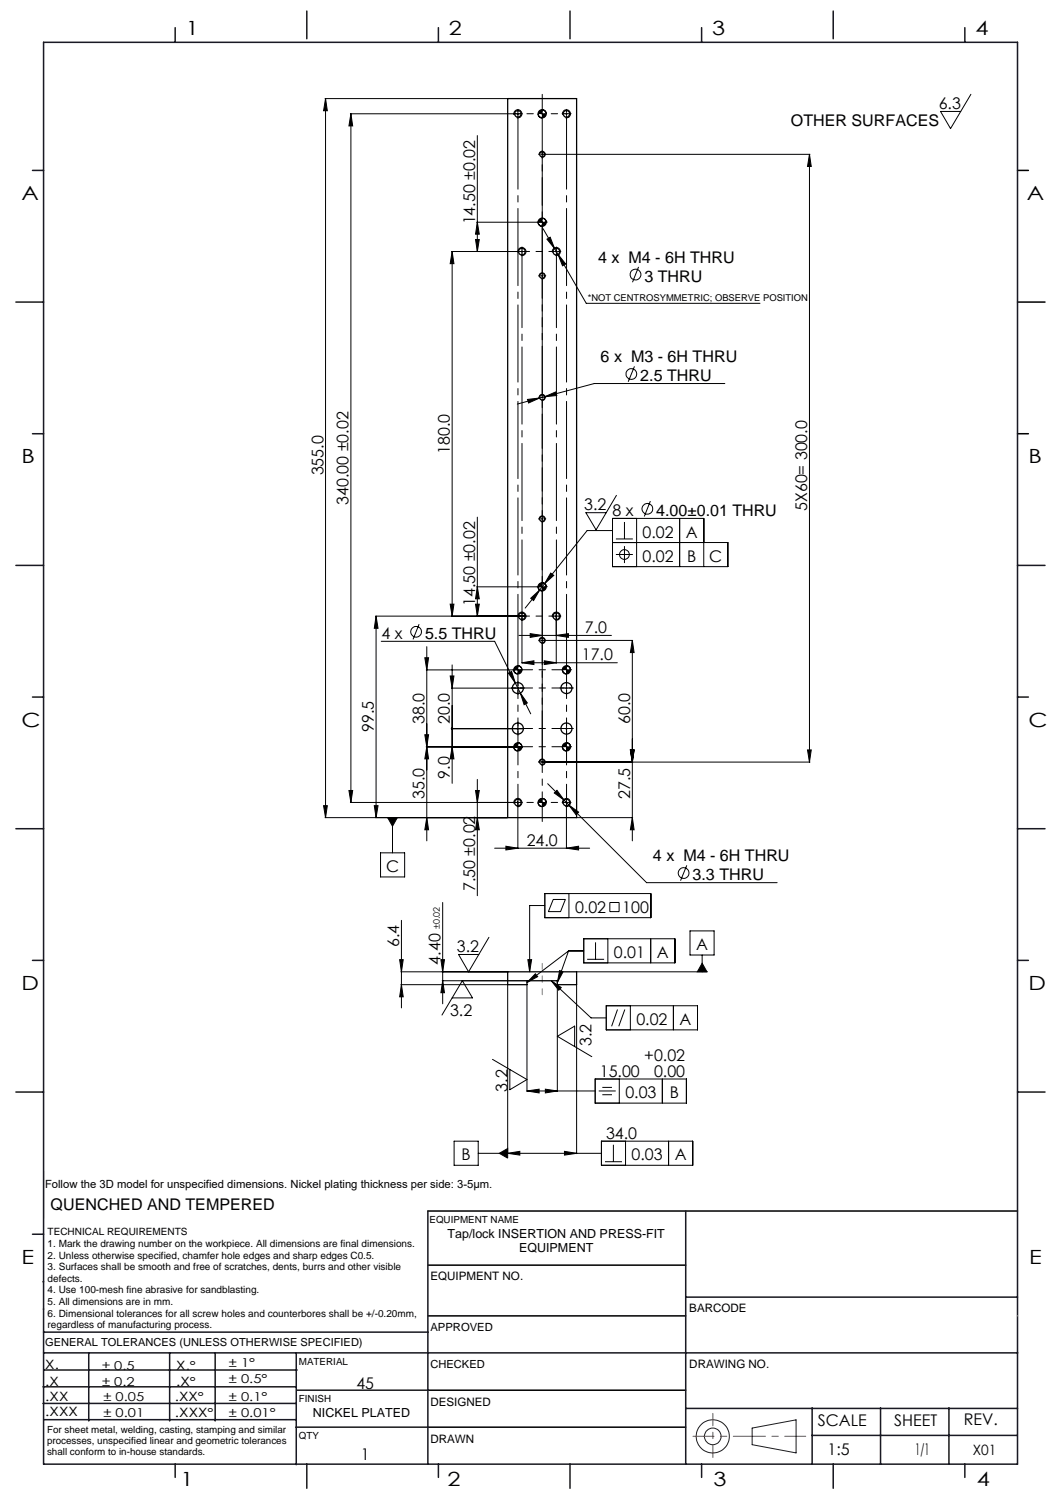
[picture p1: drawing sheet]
<svg xmlns="http://www.w3.org/2000/svg" width="210mm" height="297mm" viewBox="0 0 210 297" stroke-linecap="round" stroke-linejoin="round" font-family="sans-serif">
<g fill="none" stroke="#000" stroke-width=".2">
<path d="M64.2 19.5h36M64.3 19.5l.4 2.4h-.8zM64.3 19.5v142M191.8 18.6l-4 6.8-2-3.4h4M69.2 22.5h33.9M69.3 22.5l.4 2.4h-.8zM69.3 22.5v136M94.3 26.8v22.9M101.5 22.7a.8 .8 0 0 1 .7-1 .8 .8 0 0 1 .9 .8 .8 .8 0 0 1-1 .7M102.3 22.3v.4M106.3 22.5a.84 .84 0 0 0 .8 .8M106.5 30.6a.59 .59 0 0 1 .6-.7 .59 .59 0 0 1 .6 .6 .59 .59 0 0 1-.7 .5"/>
<path d="M107.1 21.7a.78 .78 0 0 1 .8 .8M107.2 30.5h52.8M111.1 22.7a.8 .8 0 0 1 .7-1 .8 .8 0 0 1 .9 .8 .8 .8 0 0 1-1 .7M111.7 22.5h.4M111.9 22.3v.4M159.9 30.5l.4 2.4h-.8zM159.9 30.5v120M89.2 49.7h14.7M89.3 49.7l.4 2.4h-.8zM89.3 49.7v72M93.9 47.3h.8l-.4 2.4zM94.2 43.9h12.8"/>
<path d="M94.3 43.9l.4 2.3h-.8zM102.3 49.9a.79 .79 0 0 1 .7-1 .79 .79 0 0 1 .9 .8 .79 .79 0 0 1-1 .7M103.1 49.5v.4M106.3 43.9a.91 .91 0 0 0 .8 .8M106.5 54.6a.6 .6 0 0 1 .6-.7 .6 .6 0 0 1 .6 .6 .6 .6 0 0 1-.7 .6M107.1 43.1a.84 .84 0 0 1 .8 .8M107.3 45.2l2.3 3.9M108.1 47.2l.6-.4 .9 2.3zM109.1 49.9a.79 .79 0 0 1 .7-1 .79 .79 0 0 1 .9 .8 .79 .79 0 0 1-1 .7M109.6 49.1l.6 1.1M109.7 49.7h.4M109.9 49.5v.4"/>
<path d="M110.2 50.2l1.6 1.9-.7 .4zM110.2 50.2l5.6 9.7h34.3M126.2 52.7l-1.2 3M104.2 78.9l2.4-.3-2.2 1zM106.5 78.6a.59 .59 0 0 1 .6-.7 .59 .59 0 0 1 .6 .6 .59 .59 0 0 1-.7 .6M106.6 78.6l-4.4 1.2M107.6 78.3l2.2-.9 .2 .7zM107.6 78.3l-1 .3M125.3 72.4l-1.2 3M143.2 75.7h-25.8l-9.8 2.6M121.8 97.8l-4 6.8-2.1-3.4h4.1M128.5 99l-1.2 3"/>
<path d="M88.9 119.3h.8l-.4 2.4zM93.9 119.3h.8l-.4 2.4zM94.2 115.9h12.8M94.3 115.9l.4 2.3h-.8zM94.3 102.1v19.6M104.8 118.1l1.8-1.6-1.2 2.1zM106.3 115.9a.91 .91 0 0 0 .8 .8M106.5 102.6a.59 .59 0 0 1 .6-.7 .59 .59 0 0 1 .6 .6 .59 .59 0 0 1-.7 .5M106.6 116.5l-2.8 3.6M107.1 115.1a.78 .78 0 0 1 .8 .8M107.6 115.2l-1 1.3M108.8 113.2l.6 .4-1.8 1.6z"/>
<path d="M121 107.1h22.8v4.8h-22.8v-9.5h18v9.5M121 104.8h-5l-8.4 10.4M121.7 106.4h3.3M121.7 109.5h3.3M123.4 107.8v3.4M123.4 103.1v3.3M125.8 102.4v9.5M134.3 102.4v9.5M74.2 121.7h29.7M74.3 121.7l.4 2.4h-.8zM74.3 121.7v39.8M75.3 126.6h22.4l4.1 8.3"/>
<path d="M82.8 123.3l-1.2 3M83.9 129.9h.8l-.4 2.4zM84.2 132.3h19M84.3 127.7v38.3M88.9 133.5h.8l-.4 2.4zM89.2 135.9h14.3M89.3 131.3v23.4M100.4 132.9l.7-.3 .7 2.3zM101.5 132.3a.85 .85 0 0 0 .8 .8M101.8 134.9l3 6.1M102.3 131.5a.78 .78 0 0 1 .8 .8M102.3 135.7v.4"/>
<path d="M102.3 121.9a.79 .79 0 0 1 .7-1 .79 .79 0 0 1 .9 .8 .79 .79 0 0 1-1 .7M102.5 125.5h18.3M102.8 136.9l1.4 1.9-.7 .4zM103.1 130.9l2.4-.4v.7zM103.1 120.9v10M103.1 130.9h18.9M104.7 125.1l2.4 .4-2.4 .4zM106.5 126.6a.6 .6 0 0 1 .6-.7 .6 .6 0 0 1 .6 .6 .6 .6 0 0 1-.7 .6M106.9 126.5h18.1M107.1 126.3v.4M107.5 130.5l2.4 .4-2.4 .3zM109.1 121.9a.79 .79 0 0 1 .7-1 .79 .79 0 0 1 .9 .8 .79 .79 0 0 1-1 .7"/>
<path d="M109.7 121.7h.4M109.9 120.9v10M109.9 125.5l2.4-.4v.8zM111.1 132.3a.85 .85 0 0 0 .8 .8M111.7 135.9h.4M111.9 131.5a.78 .78 0 0 1 .8 .8M111.9 135.7v.4M124.9 126.5l.4 2.4h-.8zM124.9 126.5v39.5M63.9 159.1h.8l-.4 2.4zM68.9 156.1h.8l-.4 2.4zM69.2 158.5h33.9"/>
<path d="M73.9 159.1h.8l-.4 2.4zM83.9 145.1h.8l-.4 2.4zM84.2 147.5h19M84.3 147.5l.4 2.4h-.8zM89.2 143.9h14.3M89.3 147.5l.4 2.4h-.8zM93.9 156.1h.8l-.4 2.4zM94.3 153.9v23M101.5 147.5a.85 .85 0 0 0 .8 .8M101.5 158.7a.8 .8 0 0 1 .7-1 .8 .8 0 0 1 .9 .8 .8 .8 0 0 1-1 .7M102.3 146.7a.78 .78 0 0 1 .8 .8M102.3 143.7v.4"/>
<path d="M102.3 158.3v9.3M106.3 158.5a.84 .84 0 0 0 .8 .8M106.5 150.6a.59 .59 0 0 1 .6-.7 .59 .59 0 0 1 .6 .6 .59 .59 0 0 1-.7 .6M107.1 157.7a.78 .78 0 0 1 .8 .8M107.2 150.5h52.8M108.2 154.8l3.2 3.2M109.5 156.6l.5-.5 1.4 1.9zM111.1 147.5a.85 .85 0 0 0 .8 .8M111.1 158.7a.8 .8 0 0 1 .7-1 .8 .8 0 0 1 .9 .8 .8 .8 0 0 1-1 .7M111.4 158l1 1M111.7 158.5h.4M111.7 143.9h.4"/>
<path d="M111.9 146.7a.78 .78 0 0 1 .8 .8M111.9 143.7v.4M111.9 158.3v9.3M112.4 159l1.9 1.4-.5 .5zM112.4 159l15.3 15.3h25.8M124.5 148.1h.8l-.4 2.4zM159.5 148.1h.8l-.4 2.4zM64.2 161.5h36.1M75.2 168.4h4.7v4.8h-4.7zM76.6 161.5h1.9l-1 1.7zM77.5 161.5v6.9M84.3 161.5l.4 2.4h-.8z"/>
<path d="M87.5 178.2v20M94.3 161.5l.4 2.4h-.8zM97.7 167.5h18.8M99.9 167.1l2.4 .4-2.4 .3zM107.6 176.5h21v4.7h-21zM107.6 178.8h-3v13.1M109.3 177.6h2.4l-1 2.4h-2.4zM111.9 167.5l2.4-.4v.7zM112.4 176.5v4.7M114 161.5h11M120.5 178.2h1.8v1.8h-1.8zM124.9 161.5l.4 2.4h-.8z"/>
<path d="M135.7 170.9l-1.3 3M79 189.5h.7l-.4 2.4zM79.2 191.9h21M79.2 194.4h21M79.3 181.7v17.3M79.3 194.4l.4 2.4h-.7zM87.1 189.5h.7l-.3 2.4zM87.3 193.7h16.7M87.5 193.7l.3 2.3h-.7zM89.3 197.1h4l-2-3.4-4 6.7M96.6 185.1l-4 6.8-2-3.4h4M100.3 194.6v33.2"/>
<path d="M104.1 194.6v20.9M104.3 189.5h.7l-.4 2.4zM105.8 192.3l.4 .6-2.1 1.1zM108.9 193.7l7.9 7.3h3M108.9 193.7l2 1.3-.5 .5zM110.1 194.6v20.9M110.6 191.7l.6 .2-1.1 2.1zM112.3 187.8h3M112.3 187.8l-8.2 6.2M112.3 187.8l-2.2 6.2M113.9 191.9h25.9M113.9 194.6v33.2"/>
<path d="M115.3 185.4h18v4.7h-18zM116 189.4h3.3M117.7 186.1v3.3M119.8 198.6h18v4.8h-18zM120.1 185.4v4.7M122 199.4l-1.2 3.3M123.4 199.4l-1.2 3.3M124.5 198.6v4.8M128.6 185.4v4.7M133 198.6v4.8M136.3 183.8h4.8v4.8h-4.8zM138.7 188.6v3.3"/>
<path d="M138.7 190.2l1 1.7h-1.9zM97.3 209.2l6.8 4-3.4 2v-4M104.1 215.4l2.4-.3v.7zM104.1 215.4h13.5M107.7 215.1l2.4 .3-2.4 .4zM113.5 206.7v-4.1l-3.4 2 6.8 4.1M117.6 213.1h18v4.7h-18zM118.3 215.4h3.3M119 214.7h1.9M119 216.2h1.9M122.3 213.1v4.7M130.8 213.1v4.7"/>
<path d="M89.7 225.4h4.8v4.7h-4.8zM94.5 227.7h24.3M98.6 227.7l1.7-.9v1.9zM100.3 227.7l2.4-.3v.7zM111.5 227.4l2.4 .3-2.4 .4zM118.8 225.4h18v4.7h-18zM119.5 229.4h3.4M121.2 226.1v3.3M123.6 225.4v4.7M132.1 225.4v4.7"/>
<circle cx="125.6" cy="54.2" r="1.06"/>
<circle cx="124.7" cy="73.9" r="1.07"/>
<circle cx="123.4" cy="109.5" r=".96"/>
<circle cx="127.9" cy="100.5" r="1.06"/>
<circle cx="82.2" cy="124.8" r="1.06"/>
<circle cx="135" cy="172.4" r="1.06"/>
</g>
<g fill="none" stroke="#191924" stroke-width=".2">
<path d="M8.6 231.2v9.4M148.6 282l8.7-1.6v6.5l-8.7-1.6z"/>
<circle cx="140.8" cy="283.7" r="3.3"/>
<circle cx="140.8" cy="283.7" r="1.64"/>
</g>
<g fill="none" stroke="#000" stroke-width=".2" stroke-dasharray="15.2 1.3 1.3 1.3">
<path d="M101.9 22.5h-.4M102.3 22.9v.4M102.3 22.1v-.5M102.3 22.5h-.2M102.3 22.5v.2M102.3 22.5h.2M102.3 22.5v-.2M102.7 22.5h.5M106.7 30.5h-.3M107.1 30.5h-.2M107.1 30.5v.2M107.1 30.5h.2"/>
<path d="M107.1 30.5v-.2M107.1 30.1v-.3M107.1 22.5h-.2M107.1 22.5v.2M107.1 22.5h.2M107.1 22.5v-.2M107.1 22.1v-3.5M107.5 30.5h.3M111.5 22.5h-.4M111.9 22.9v.4M111.9 22.1v-.5M111.9 22.5h-.2"/>
<path d="M111.9 22.5v.2M111.9 22.5h.2M111.9 22.5v-.2M112.3 22.5h.5M102.7 49.7h-.4M103.1 50.1v.4M103.1 49.3v-.5M103.1 49.7h-.2M103.1 49.7v.2M103.1 49.7h.2M103.1 49.7v-.2M103.5 49.7h.5"/>
<path d="M106.7 54.5h-.3M106.7 43.9h-.6M107.1 54.5h-.2M107.1 54.5v.2M107.1 54.5h.2M107.1 54.5v-.2M107.1 43.9h-.2M107.1 43.9v.2M107.1 43.9h.2M107.1 43.9v-.2M107.5 54.5h.3M107.5 43.9h.6"/>
<path d="M109.5 49.7h-.4M109.9 50.1v.4M109.9 49.3v-.5M109.9 49.7h-.2M109.9 49.7v.2M109.9 49.7h.2M109.9 49.7v-.2M110.3 49.7h.5M106.7 78.5h-.3M107.1 78.5h-.2M107.1 78.5v.2M107.1 78.5h.2"/>
<path d="M107.1 78.5v-.2M107.5 78.5h.3M106.7 102.5h-.3M106.7 115.9h-.6M107.1 102.5h-.2M107.1 102.5v.2M107.1 102.5h.2M107.1 102.5v-.2M107.1 115.9h-.2M107.1 115.9v.2M107.1 115.9h.2M107.1 115.9v-.2"/>
<path d="M107.5 102.5h.3M107.5 115.9h.6M101.9 135.9h-.9M101.9 132.3h-.6M102.3 136.3v.9M102.3 135.5v-.9M102.3 132.3h-.2M102.3 132.3v.2M102.3 132.3h.2M102.3 132.3v-.2M102.3 135.9h-.2M102.3 135.9v.2"/>
<path d="M102.3 135.9h.2M102.3 135.9v-.2M102.3 135.5v-2.8M102.7 135.9h.9M102.7 121.7h-.4M103.1 122.1v.4M103.1 121.3v-.5M103.1 121.7h-.2M103.1 121.7v.2M103.1 121.7h.2M103.1 121.7v-.2M103.5 121.7h.5"/>
<path d="M106.7 126.5h-.3M107.5 126.5h.3M109.5 121.7h-.4M109.9 122.1v.4M109.9 121.3v-.5M109.9 121.7h-.2M109.9 121.7v.2M109.9 121.7h.2M109.9 121.7v-.2M110.3 121.7h.5M111.5 135.9h-.9M111.9 136.3v.9"/>
<path d="M111.9 135.5v-.9M111.9 132.3h-.2M111.9 132.3v.2M111.9 132.3h.2M111.9 132.3v-.2M111.9 135.9h-.2M111.9 135.9v.2M111.9 135.9h.2M111.9 135.9v-.2M111.9 135.5v-2.8M112.3 135.9h.9M112.3 132.3h.6"/>
<path d="M101.9 158.5h-.4M101.9 143.9h-.9M101.9 147.5h-.6M102.3 158.9v.4M102.3 158.1v-.5M102.3 144.3v.9M102.3 143.5v-.9M102.3 143.9h-.2M102.3 143.9v.2M102.3 143.9h.2M102.3 143.9v-.2M102.3 147.5h-.2"/>
<path d="M102.3 147.5v.2M102.3 147.5h.2M102.3 147.5v-.2M102.3 147.1v-2.8M102.7 158.5h.5M102.7 143.9h.9M106.7 150.5h-.3M107.1 150.5h-.2M107.1 150.5v.2M107.1 150.5h.2M107.1 150.5v-.2M107.1 150.9v.3"/>
<path d="M107.1 158.5h-.2M107.1 158.5v.2M107.1 158.5h.2M107.1 158.5v-.2M107.1 158.9v3.3M107.5 150.5h.3M111.5 158.5h-.4M111.5 143.9h-.9M111.9 158.9v.4M111.9 158.1v-.5M111.9 144.3v.9M111.9 143.5v-.9"/>
<path d="M111.9 158.5h-.2M111.9 158.5v.2M111.9 158.5h.2M111.9 158.5v-.2M111.9 143.9h-.2M111.9 143.9v.2M111.9 143.9h.2M111.9 143.9v-.2M111.9 147.5h-.2M111.9 147.5v.2M111.9 147.5h.2M111.9 147.5v-.2"/>
<path d="M111.9 147.1v-2.8M112.3 158.5h.5M112.3 143.9h.9M112.3 147.5h.6"/>
</g>
<path d="M107.1 54.1v-23.2M107.1 78.1v-23.2M107.1 102.1v-23.2M107.1 126.1v-23.2M107.1 150.1v-23.2" fill="none" stroke="#000" stroke-width=".2" stroke-dasharray="15.2 1.3 1.3 1.3" stroke-dashoffset="5.5"/>
<path d="M106.7 22.5h-4M111.5 22.5h-4M106.7 158.5h-4M111.5 158.5h-4" fill="none" stroke="#000" stroke-width=".2" stroke-dasharray="15.2 1.3 1.3 1.3" stroke-dashoffset="15.1"/>
<path d="M102.3 143.5v-7.2M107.1 158.1v-7.2M111.9 143.5v-7.2" fill="none" stroke="#000" stroke-width=".2" stroke-dasharray="15.2 1.3 1.3 1.3" stroke-dashoffset="13.5"/>
<path d="M107.1 150.1v-33.8" fill="none" stroke="#000" stroke-width=".2" stroke-dasharray="15.2 1.3 1.3 1.3" stroke-dashoffset=".2"/>
<path d="M107.1 115.5v-71.2M103.1 121.3v-71.2M109.9 121.3v-71.2" fill="none" stroke="#000" stroke-width=".2" stroke-dasharray="15.2 1.3 1.3 1.3" stroke-dashoffset=".6"/>
<path d="M107.1 43.5v-20.6" fill="none" stroke="#000" stroke-width=".2" stroke-dasharray="15.2 1.3 1.3 1.3" stroke-dashoffset="6.8"/>
<path d="M109.5 49.7h-6M109.5 121.7h-6" fill="none" stroke="#000" stroke-width=".2" stroke-dasharray="15.2 1.3 1.3 1.3" stroke-dashoffset="14.1"/>
<path d="M102.3 131.9v-109M111.9 131.9v-109" fill="none" stroke="#000" stroke-width=".2" stroke-dasharray="15.2 1.3 1.3 1.3" stroke-dashoffset=".7"/>
<path d="M111.5 132.3h-8.8M111.5 135.9h-8.8M111.5 143.9h-8.8M111.5 147.5h-8.8" fill="none" stroke="#000" stroke-width=".2" stroke-dasharray="15.2 1.3 1.3 1.3" stroke-dashoffset="12.7"/>
<path d="M102.3 158.1v-10.2M111.9 158.1v-10.2" fill="none" stroke="#000" stroke-width=".2" stroke-dasharray="15.2 1.3 1.3 1.3" stroke-dashoffset="12"/>
<path d="M107.1 190.2v6.2" fill="none" stroke="#808080" stroke-width=".2" stroke-dasharray="15.2 1.3 1.3 1.3" stroke-dashoffset="14"/>
<path d="M201 33.7h2.2M201 59.7h5.4M201 85.7h2.2M84.5 239.1h116.5M84.6 259.9h50.9M84.6 249.8h50.9M84.6 274.5h50.9M84.5 281.8h51" fill="none" stroke="#000" stroke-width=".3"/>
<path d="M136.9 283.6h22.3" fill="none" stroke="#f00" stroke-width=".2" stroke-dasharray="6.3 1.3 1.3 1.3" stroke-dashoffset="2.2"/>
<path d="M140.8 287.8v-8.7" fill="none" stroke="#f00" stroke-width=".2" stroke-dasharray="6.3 1.3 1.3 1.3" stroke-dashoffset="3.9"/>
<g fill="none" stroke="#191924" stroke-width=".3">
<path d="M8.6 8.4h192.4v280.7h-192.4zM34.6 5.5v2.9M60.6 2.2v5.5M86.6 5.5v2.9M112.6 2.2v5.5M138.6 5.5v2.9M164.6 2.2v5.5M190.6 5.5v2.9M6.4 33.7h2.2M3.1 59.7h5.5M6.4 85.7h2.2M3.1 111.7h5.5"/>
<path d="M201 111.7h5.4M6.4 137.7h2.2M201 137.7h2.2M3.1 163.7h5.5M201 163.7h5.4M6.4 189.6h2.2M201 189.6h2.2M3.1 215.6h5.5M201 215.6h5.4M84.5 239.1v50M135.5 239.1v50M6.4 243.7h2.2"/>
<path d="M8.5 253.1h.1M8.6 258.5h.1M135.5 256.1h65.5M8.5 277.1h49.9M8.5 273.9h49.9M8.6 267.2h192.4M8.6 263.1h75.9M8.8 270.5h49.9M17.5 267.2v13.4M33.5 267.2v13.4M42.5 267.2v13.4M58.5 267.2v22"/>
<path d="M58.6 274.5h26M135.5 278.1h65.5M160.4 278v11.1M174 278v11.1M187.5 278v11.1M8.8 280.3h49.7M34.6 289.1v2.6M58.5 281.8h26M60.6 289.1v4.8M86.6 289.1v2.6M112.6 289.1v4.8M138.6 289.1v2.6"/>
<path d="M160.4 283.5h40.5M164.6 289.1v4.8M190.6 289.1v2.6"/>
</g>
<path d="M201 259.9h.1" fill="none" stroke="#c0c0c0" stroke-width=".2"/>
<g fill="#000">
<path d="M64.3 19.5l.4 2.4h-.8zM63.9 159.1h.8l-.4 2.4z"/>
<path d="M102.8 136.9l.7 2.3 .7-.4zM100.4 132.9l1.4 2-.7-2.3zM110 156.1l-.5 .5 1.9 1.4zM112.4 159l1.4 1.9 .5-.5zM108.1 47.2l1.5 1.9-.9-2.3zM110.2 50.2l.9 2.3 .7-.4zM104.8 118.1l.6 .5 1.2-2.1zM108.8 113.2l-1.2 2 1.8-1.6zM104.2 78.9l.2 .7 2.2-1zM107.6 78.3l2.4-.2-.2-.7zM104.1 215.4l2.4-.3v.7zM107.7 215.1l2.4 .3-2.4 .4zM100.3 227.7l2.4-.3v.7zM111.5 227.4l2.4 .3-2.4 .4z"/>
<path d="M104.7 125.1l2.4 .4-2.4 .4zM109.9 125.5l2.4-.4v.8z"/>
<path d="M107.5 130.5l2.4 .4-2.4 .3zM103.1 130.9l2.4-.4v.7z"/>
<path d="M76.6 161.5l.9 1.7 1-1.7zM107.1 22.5v.8a.78 .78 0 0 0 .8-.8zM106.6 21.9l-.3 .6h.8v-.8zM107.1 158.5v.8a.78 .78 0 0 0 .8-.8zM106.6 157.9l-.3 .6h.8v-.8zM111.9 147.5v.8a.78 .78 0 0 0 .8-.8zM111.2 147.1l-.1 .4h.8v-.8h-.3zM111.9 132.3v.8a.78 .78 0 0 0 .8-.8zM111.2 131.9l-.1 .4h.8v-.8h-.3zM102.3 132.3v.8a.78 .78 0 0 0 .8-.8zM101.8 131.7l-.3 .6h.8v-.8zM102.3 147.5v.8a.78 .78 0 0 0 .8-.8zM101.8 146.9l-.3 .6h.8v-.8zM107.1 43.9v.8a.84 .84 0 0 0 .8-.8zM106.6 43.3l-.3 .6h.8v-.8zM107.1 115.9v.8a.84 .84 0 0 0 .8-.8zM106.6 115.2l-.3 .7h.8v-.8zM107.1 158.5v.8a.78 .78 0 0 0 .8-.8zM106.6 157.9l-.3 .6h.8v-.8zM111.9 147.5v.8a.78 .78 0 0 0 .8-.8zM111.2 147.1l-.1 .4h.8v-.8h-.3zM102.3 147.5v.8a.78 .78 0 0 0 .8-.8zM101.8 146.9l-.3 .6h.8v-.8zM111.9 132.3v.8a.78 .78 0 0 0 .8-.8zM111.2 131.9l-.1 .4h.8v-.8h-.3zM102.3 132.3v.8a.78 .78 0 0 0 .8-.8zM101.8 131.7l-.3 .6h.8v-.8zM107.1 115.9v.8a.84 .84 0 0 0 .8-.8zM106.6 115.2l-.3 .7h.8v-.8zM107.1 43.9v.8a.84 .84 0 0 0 .8-.8zM106.6 43.3l-.3 .6h.8v-.8zM107.1 22.5v.8a.78 .78 0 0 0 .8-.8zM106.6 21.9l-.3 .6h.8v-.8z"/>
<path d="M94.3 161.5l.4 2.4h-.8zM93.9 156.1h.8l-.4 2.4zM84.3 161.5l.4 2.4h-.8zM83.9 145.1h.8l-.4 2.4zM84.3 147.5l.4 2.4h-.8zM83.9 129.9h.8l-.4 2.4zM89.3 147.5l.4 2.4h-.8zM89.1 143.7a.24 .24 0 0 0 0 .3 .24 .24 0 0 0 .2 .1v-.2v.2a.24 .24 0 0 0 .2-.3 .24 .24 0 0 0-.4-.1zM89.1 143.7a.25 .25 0 0 0 .1 .4 .25 .25 0 0 0 .3-.1 .25 .25 0 0 0-.2-.4v.3v-.3zM88.9 133.5h.8l-.4 2.4zM124.9 161.5l.4 2.4h-.8zM124.5 148.1h.8l-.4 2.4zM124.5 148.1h.8l-.4 2.4zM124.9 126.5l.4 2.4h-.8zM159.5 148.1h.8l-.4 2.4zM159.9 30.5l.4 2.4h-.8zM73.9 159.1h.8l-.4 2.4zM74.3 121.7l.4 2.4h-.8zM93.9 119.3h.8l-.4 2.4zM94.3 115.9l.4 2.3h-.8zM88.9 119.3h.8l-.4 2.4zM89.3 49.7l.4 2.4h-.8zM93.9 47.3h.8l-.4 2.4zM94.3 43.9l.4 2.3h-.8zM68.9 156.1h.8l-.4 2.4zM69.3 22.5l.4 2.4h-.8z"/>
<path d="M111.9 167.5l2.4-.4v.7zM99.9 167.1l2.4 .4-2.4 .3z"/>
<path d="M79 189.5h.7l-.4 2.4zM79.3 194.4l.4 2.4h-.7zM87.1 189.5h.7l-.3 2.4zM87.5 193.7l.3 2.3h-.7z"/>
<path d="M104.3 189.5h.7l-.4 2.4zM105.8 192.3l.4 .6-2.1 1.1zM110.6 191.7l.6 .2-1.1 2.1zM108.9 193.7l2 1.3-.5 .5zM138.7 190.2l1 1.7h-1.9zM98.6 227.7l1.7 1v-1.9z"/>
</g>
<g fill="none" stroke="#000" stroke-width=".25">
<path d="M100.3 19.5h13.6v142h-13.6zM100.3 191.9h13.6v2.5h-3.8v-.7h-6v.7h-3.8z"/>
<circle cx="102.3" cy="22.5" r=".64"/>
<circle cx="107.1" cy="22.5" r=".79"/>
<circle cx="107.1" cy="30.5" r=".5"/>
<circle cx="111.9" cy="22.5" r=".64"/>
<circle cx="103.1" cy="49.7" r=".66"/>
<circle cx="107.1" cy="54.5" r=".5"/>
<circle cx="107.1" cy="43.9" r=".81"/>
<circle cx="109.9" cy="49.7" r=".66"/>
<circle cx="107.1" cy="78.5" r=".51"/>
<circle cx="107.1" cy="115.9" r=".81"/>
<circle cx="107.1" cy="102.5" r=".5"/>
<circle cx="102.3" cy="132.3" r=".8"/>
<circle cx="102.3" cy="135.9" r="1.1"/>
<circle cx="103.1" cy="121.7" r=".65"/>
<circle cx="107.1" cy="126.5" r=".5"/>
<circle cx="109.9" cy="121.7" r=".65"/>
<circle cx="111.9" cy="132.3" r=".8"/>
<circle cx="111.9" cy="135.9" r="1.1"/>
<circle cx="102.3" cy="143.9" r="1.1"/>
<circle cx="102.3" cy="158.5" r=".66"/>
<circle cx="102.3" cy="147.5" r=".8"/>
<circle cx="107.1" cy="158.5" r=".79"/>
<circle cx="107.1" cy="150.5" r=".51"/>
<circle cx="111.9" cy="143.9" r="1.1"/>
<circle cx="111.9" cy="158.5" r=".66"/>
<circle cx="111.9" cy="147.5" r=".8"/>
</g>
<g font-size="3.9">
<text x="36.7" y="6.9">1</text>
<text x="88.7" y="6.9">2</text>
<text x="140.7" y="6.9">3</text>
<text x="192.7" y="6.9">4</text>
<text x="4.2" y="39.5">A</text>
<text x="202.9" y="39.5">A</text>
<text x="4.2" y="91.5">B</text>
<text x="203.2" y="91.5">B</text>
<text x="4.2" y="143.5">C</text>
<text x="203.2" y="143.5">C</text>
<text x="4.2" y="195.5">D</text>
<text x="203.2" y="195.5">D</text>
<text x="4.2" y="249.6">E</text>
<text x="203.3" y="249.6">E</text>
<text x="35.7" y="293.4">1</text>
<text x="88.4" y="293.4">2</text>
<text x="141" y="293.4">3</text>
<text x="193" y="293.4">4</text>
</g>
<g font-size="3.2">
<text x="185.5" y="21.5">6.3</text>
<text x="156.2" y="24.9">OTHER SURFACES</text>
<text x="93.9" y="44.3" transform="rotate(-90 93.9 44.3)">14.50 ±0.02</text>
<text x="118.2" y="51.9">4 x M4 - 6H THRU</text>
<text x="127.3" y="55.6">3 THRU</text>
<text x="118.7" y="71.5">6 x M3 - 6H THRU</text>
<text x="126.5" y="75.3">2.5 THRU</text>
<text x="88.9" y="89.6" transform="rotate(-90 88.9 89.6)">180.0</text>
<text x="63.9" y="93.9" transform="rotate(-90 63.9 93.9)">355.0</text>
<text x="68.9" y="99.7" transform="rotate(-90 68.9 99.7)">340.00 ±0.02</text>
<text x="115.4" y="100.8">3.2</text>
<text x="121" y="101.9">8 x</text>
<text x="129.7" y="101.9">4.00±0.01 THRU</text>
<text x="159.5" y="100.9" transform="rotate(-90 159.5 100.9)">5X60= 300.0</text>
<text x="126.9" y="106.2">0.02</text>
<text x="135.5" y="106.2">A</text>
<text x="126.9" y="110.9">0.02</text>
<text x="135.7" y="110.9">B</text>
<text x="140.1" y="110.9">C</text>
<text x="93.9" y="119.7" transform="rotate(-90 93.9 119.7)">14.50 ±0.02</text>
<text x="115.5" y="125">7.0</text>
<text x="75.3" y="126.2">4 x</text>
<text x="84" y="126.2">5.5 THRU</text>
<text x="114.9" y="130.4">17.0</text>
<text x="83.9" y="143" transform="rotate(-90 83.9 143)">38.0</text>
<text x="88.9" y="142.9" transform="rotate(-90 88.9 142.9)">20.0</text>
<text x="124.5" y="142.9" transform="rotate(-90 124.5 142.9)">60.0</text>
<text x="73.9" y="144.6" transform="rotate(-90 73.9 144.6)">99.5</text>
<text x="88.9" y="153.8" transform="rotate(-90 88.9 153.8)">9.0</text>
<text x="83.9" y="157.8" transform="rotate(-90 83.9 157.8)">35.0</text>
<text x="124.5" y="157.8" transform="rotate(-90 124.5 157.8)">27.5</text>
<text x="104" y="167">24.0</text>
<text x="76.3" y="172.2">C</text>
<text x="129" y="170.1">4 x M4 - 6H THRU</text>
<text x="136.8" y="173.8">3.3 THRU</text>
<text x="93.9" y="176" transform="rotate(-90 93.9 176)">7.50 ±0.02</text>
<text x="113.6" y="180.3">0.02</text>
<text x="122.9" y="180.3">100</text>
<text x="78.9" y="187" transform="rotate(-90 78.9 187)">6.4</text>
<text x="87" y="190.5" transform="rotate(-90 87 190.5)">4.40</text>
<text x="90.2" y="188">3.2</text>
<text x="121.3" y="189.2">0.01</text>
<text x="129.8" y="189.2">A</text>
<text x="137.5" y="187.6">A</text>
<text x="88.9" y="200.7">3.2</text>
<text x="125.7" y="202.4">0.02</text>
<text x="134.3" y="202.4">A</text>
<text x="116.8" y="206.6" transform="rotate(-90 116.8 206.6)">3.2</text>
<text x="127.3" y="209.4">+0.02</text>
<text x="100.3" y="215.5" transform="rotate(-90 100.3 215.5)">3.2</text>
<text x="118.5" y="212.6">15.00</text>
<text x="129.2" y="212.6">0.00</text>
<text x="123.5" y="216.9">0.03</text>
<text x="132.3" y="216.9">B</text>
<text x="119.7" y="224.9">34.0</text>
<text x="91.2" y="229.2">B</text>
<text x="124.8" y="229.2">0.03</text>
<text x="133.3" y="229.2">A</text>
<text x="10" y="238.9">QUENCHED AND TEMPERED</text>
<text x="70.4" y="274.2">45</text>
<text x="161.6" y="281.7">SCALE</text>
<text x="176.7" y="281.5">SHEET</text>
<text x="190.4" y="281.5">REV.</text>
<text x="163.5" y="287.3">1:5</text>
<text x="180.8" y="287.3">1/1</text>
<text x="71.3" y="288.2">1</text>
</g>
<text font-size="2.8" x="192.2" y="287.3">X01</text>
<g font-size="2.5">
<text x="88.4" y="244.4">Tap/lock INSERTION AND PRESS-FIT</text>
<text x="102.5" y="247.3">EQUIPMENT</text>
<text x="8.9" y="273.6">.X</text>
<text x="8.9" y="270.4">X.</text>
<text x="34.8" y="273.7">.X°</text>
<text x="34.8" y="270.5">X.°</text>
<text x="9" y="276.7">.XX</text>
<text x="9" y="279.7">.XXX</text>
<text x="34.5" y="276.7">.XX°</text>
<text x="34.6" y="279.8">.XXX°</text>
<text x="61.8" y="279.8">NICKEL PLATED</text>
</g>
<g font-size="2.4">
<text x="45.2" y="270">± 1°</text>
<text x="20.2" y="270.4">± 0.5</text>
<text x="20.2" y="273.7">± 0.2</text>
<text x="45.2" y="273.2">± 0.5°</text>
<text x="20.4" y="279.7">± 0.01</text>
<text x="20.4" y="276.7">± 0.05</text>
<text x="45.2" y="276.7">± 0.1°</text>
<text x="45.2" y="279.7">± 0.01°</text>
</g>
<g font-size="2.3">
<text x="85" y="252.9">EQUIPMENT NO.</text>
<text x="136.2" y="259.2">BARCODE</text>
<text x="136.2" y="270.2">DRAWING NO.</text>
<text x="85" y="277.6">DESIGNED</text>
<text x="85" y="284.9">DRAWN</text>
</g>
<g font-size="2.2">
<text x="8.9" y="234.7">Follow the 3D model for unspecified dimensions. Nickel plating thickness per side: 3-5μm.</text>
<text x="85" y="262.8">APPROVED</text>
<text x="8.9" y="265.9">GENERAL TOLERANCES (UNLESS OTHERWISE SPECIFIED)</text>
<text x="85" y="270.1">CHECKED</text>
</g>
<g font-size="2">
<text x="9.4" y="243.9">TECHNICAL REQUIREMENTS</text>
<text x="9.4" y="246.2">1. Mark the drawing number on the workpiece. All dimensions are final dimensions.</text>
<text x="9.4" y="248.5">2. Unless otherwise specified, chamfer hole edges and sharp edges C0.5.</text>
<text x="9.4" y="250.8">3. Surfaces shall be smooth and free of scratches, dents, burrs and other visible</text>
<text x="9.4" y="253.1">defects.</text>
<text x="9.4" y="255.4">4. Use 100-mesh fine abrasive for sandblasting.</text>
<text x="9.4" y="257.7">5. All dimensions are in mm.</text>
<text x="9.4" y="260">6. Dimensional tolerances for all screw holes and counterbores shall be +/-0.20mm,</text>
<text x="9.4" y="262.3">regardless of manufacturing process.</text>
</g>
<g font-size="1.9">
<text x="116.1" y="59.4">*NOT CENTROSYMMETRIC; OBSERVE POSITION</text>
<text x="84.8" y="241.5">EQUIPMENT NAME</text>
<text x="59.1" y="269.5">MATERIAL</text>
<text x="59.1" y="276.9">FINISH</text>
<text x="9.3" y="282.9">For sheet metal, welding, casting, stamping and similar</text>
<text x="9.3" y="285.2">processes, unspecified linear and geometric tolerances</text>
<text x="9.3" y="287.4">shall conform to in-house standards.</text>
<text x="59.1" y="284.2">QTY</text>
</g>
<text font-size="1.8" x="86.9" y="183.5" transform="rotate(-90 86.9 183.5)">±0.02</text>
</svg>
